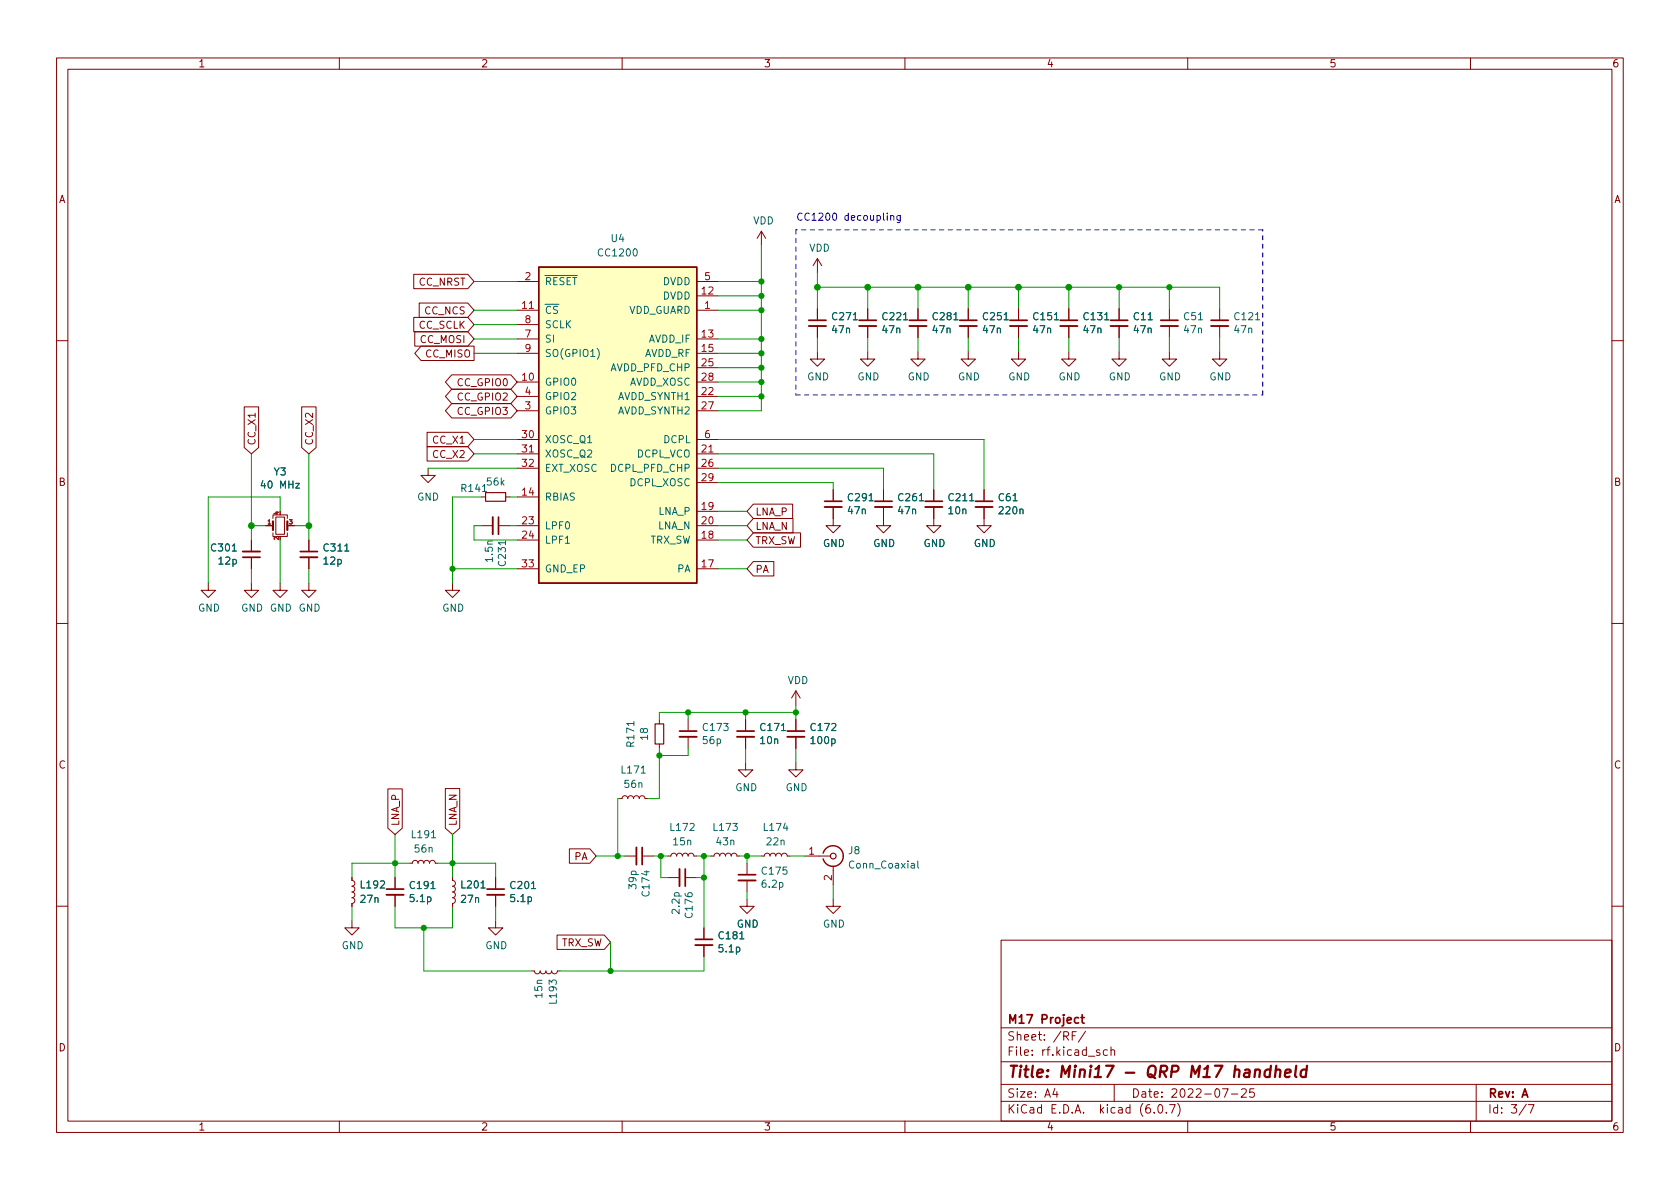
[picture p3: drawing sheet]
<svg xmlns="http://www.w3.org/2000/svg" width="297mm" height="210mm" viewBox="0 0 297 210" stroke-linecap="round" stroke-linejoin="round" font-family="sans-serif">
<g fill="none" stroke="#840000" stroke-width=".18">
<path d="M10 10.2h277v190.1h-277zM12 12.2h273v186.1h-273zM60 10.2v2M110 10.2v2M160 10.2v2M210 10.2v2M260 10.2v2M73.2 56.1h9.5l1.1 1.3-1.1 1.3h-9.5zM73.2 48.5h9.5l1.1 1.3-1.1 1.2h-9.5zM73.3 58.7h9.4l1.1 1.2-1.1 1.3h-9.4zM74.1 53.6h8.6l1.1 1.3-1.1 1.2h-8.6zM91.4 54.9h3.8"/>
<path d="M91.4 59.9h3.8M91.4 49.8h3.8M91.4 57.4h3.8M123.2 54.9h3.8M123.2 52.3h3.8M123.2 59.9h3.8M123.2 49.8h3.8M134.6 40.9l-.7 1.3M134.6 40.9v2.5M134.6 40.9l.8 1.3M144.5 45.7l-.7 1.3M144.5 45.7v2.6"/>
<path d="M144.5 54.6v1.9M144.5 57.7v2M144.5 45.7l.8 1.3M153.4 54.6v1.9M153.4 57.7v2M162.3 54.6v1.9M162.3 57.7v2M171.2 54.6v1.9M171.2 57.7v2M180.1 54.6v1.9M180.1 57.7v2M189 54.6v1.9"/>
<path d="M189 57.7v2M197.9 54.6v1.9M197.9 57.7v2M206.8 54.6v1.9M206.8 57.7v2M215.6 54.6v1.9M215.6 57.7v2M10 60.2h2M43.2 71.9h2.5v7.2l-1.3 1.2-1.2-1.2zM53.3 71.9h2.6v7.2l-1.3 1.2-1.3-1.2zM74.4 61.2h9.4v2.5h-9.4l-1.1-1.2zM75.5 76.4h7.2l1.1 1.3-1.1 1.3h-7.2z"/>
<path d="M75.5 79h7.2l1.1 1.3-1.1 1.2h-7.2zM79.9 68.8h10.4l1.1 1.3-1.1 1.3h-10.4l-1.1-1.3zM79.9 71.4h10.4l1.1 1.2-1.1 1.3h-10.4l-1.1-1.3zM79.9 66.3h10.4l1.1 1.3-1.1 1.2h-10.4l-1.1-1.2zM91.4 67.6h3.8M91.4 62.5h3.8M91.4 70.1h3.8M91.4 72.6h3.8M91.4 77.7h3.8M123.2 67.6h3.8M123.2 62.5h3.8M123.2 70.1h3.8"/>
<path d="M123.2 65h3.8M123.2 72.6h3.8M123.2 77.7h3.8M144.5 62.2v1.3h1.3l-1.3 1.3-1.2-1.3h1.2M153.4 62.2v1.3h1.3l-1.3 1.3-1.3-1.3h1.3M162.3 62.2v1.3h1.3l-1.3 1.3-1.3-1.3h1.3M171.2 62.2v1.3h1.3l-1.3 1.3-1.3-1.3h1.3M180.1 62.2v1.3h1.3l-1.3 1.3-1.3-1.3h1.3M189 62.2v1.3h1.2l-1.2 1.3-1.3-1.3h1.3M197.9 62.2v1.3h1.2l-1.2 1.3-1.3-1.3h1.3M206.8 62.2v1.3h1.2l-1.2 1.3-1.3-1.3h1.3M215.6 62.2v1.3h1.3l-1.3 1.3-1.2-1.3h1.2"/>
<path d="M285 60.2h2M44.4 95.5v2M44.4 98.7v1.9M47 93h1.3M48.3 94.2v.7h2.5v-.7M48.3 91.7v-.6h2.5v.6M48.8 91.4h1.5v3.1h-1.5zM50.8 93h1.3M54.6 95.5v1.9M54.6 98.5v2.1M75.7 82.8v1.3h1.3l-1.3 1.2-1.3-1.2h1.3M85.1 93h2"/>
<path d="M85.1 87.9h.8M88.3 93h1.9M89.4 87.9h.8M91.4 93h3.8M91.4 87.9h3.8M91.4 95.5h3.8M91.4 80.3h3.8M91.4 82.8h3.8M123.2 93h3.8M123.2 95.5h3.8M123.2 90.4h3.8M123.2 80.3h3.8"/>
<path d="M123.2 82.8h3.8M123.2 85.3h3.8M133.2 94.2h8.3v2.6h-8.3l-1.1-1.3zM133.2 91.7h7v2.5h-7l-1.1-1.2zM133.2 89.1h6.9v2.6h-6.9l-1.1-1.3zM133.2 99.3h3.6v2.5h-3.6l-1.1-1.2zM147.3 89.7v3.3h1.3l-1.3 1.2-1.3-1.2h1.3M147.3 86.6v1.9M156.2 89.7v3.3h1.3l-1.3 1.2-1.3-1.2h1.3M156.2 86.6v1.9M165.1 89.7v3.3h1.3l-1.3 1.2-1.3-1.2h1.3M165.1 86.6v1.9"/>
<path d="M174 89.7v3.3h1.3l-1.3 1.2-1.3-1.2h1.3M174 86.6v1.9M10 110.2h2M36.8 103.1v1.3h1.3l-1.3 1.3-1.2-1.3h1.2M44.4 103.1v1.3h1.3l-1.3 1.3-1.2-1.3h1.2M49.5 103.1v1.3h1.3l-1.3 1.3-1.2-1.3h1.2M54.6 103.1v1.3h1.3l-1.3 1.3-1.3-1.3h1.3M80 103.1v1.3h1.3l-1.3 1.3-1.3-1.3h1.3M91.4 100.6h3.8M123.2 100.6h3.8M285 110.2h2M68.6 139.5h2.5v7l-1.3 1.1-1.2-1.1z"/>
<path d="M78.7 139.4h2.6v7.1l-1.3 1.1-1.3-1.1zM116.6 127.2v.8M116.6 131.6v.7M121.7 127.2v2M121.7 130.3v2M131.8 134.9v1.2h1.3l-1.3 1.3-1.2-1.3h1.2M131.8 127.2v2M131.8 130.3v2M140.7 134.9v1.2h1.3l-1.3 1.3-1.3-1.3h1.3M140.7 122.2v2.5M140.7 127.2v2M140.7 130.3v2"/>
<path d="M140.7 122.2l-.7 1.2M140.7 122.2l.8 1.2M62.2 155.2v.5l.4 .1 .1 .4-.1 .4-.4 .1 .4 .1 .1 .3-.1 .4-.4 .2 .4 .2 .1 .5-.1 .2-.4 .1 .4 .2 .1 .4-.1 .3-.4 .2v.5M69.8 155.2v1.9M69.8 158.2v2.1M72.4 152.6h.5l.1-.3 .4-.2 .4 .2 .1 .3 .1-.3 .3-.2 .4 .2 .2 .3 .2-.4h.5l.2 .1 .1 .3 .2-.3 .4-.2 .3 .2 .2 .3h.5M80 155.2v.5l.4 .1 .1 .4-.1 .4-.4 .1 .3 .1 .2 .3-.1 .4-.4 .2 .4 .2 .1 .5-.2 .2-.3 .1 .4 .2 .1 .4-.1 .3-.4 .2v.5M87.6 155.2v1.9M87.6 158.2v2.1M100.7 150.1h3.6l1.1 1.3-1.1 1.2h-3.6zM109.5 141.2h.5l.1-.3 .4-.2 .3 .2 .2 .3 .1-.3 .3-.2 .4 .1 .2 .4 .2-.4 .5-.1 .2 .2 .1 .3 .2-.3 .3-.2 .4 .2 .1 .3h.6M110.5 151.4h2"/>
<path d="M113.7 151.4h1.9M118.1 151.4h.5l.2-.4 .3-.1 .4 .1 .1 .4 .2-.3 .3-.2 .4 .1 .1 .4 .3-.4 .4-.1 .2 .2 .2 .3 .1-.4 .4-.1 .3 .1 .2 .4h.5M118.1 155.2h2M121.3 155.2h1.9M125.7 151.4h.5l.2-.4 .3-.1 .4 .1 .2 .4 .1-.3 .3-.2 .4 .1 .2 .4 .2-.4 .4-.1 .3 .2 .1 .3 .1-.4 .4-.1 .4 .1 .1 .4h.5M132.1 159v1.3h1.2l-1.2 1.2-1.3-1.2h1.3M132.1 152.6v2M132.1 155.7v2M134.6 151.4h.5l.2-.4 .3-.1 .4 .1 .1 .4 .2-.3 .3-.2 .4 .1 .2 .4 .2-.4 .4-.1 .3 .2 .1 .3 .1-.4 .4-.1 .3 .1 .2 .4h.5M142.2 151.4h4.6M147.3 159v1.3h1.3l-1.3 1.2-1.3-1.2h1.3M147.3 153.2v3.3"/>
<path d="M10 160.2h2M62.2 162.8v1.3h1.3l-1.3 1.2-1.2-1.2h1.2M87.6 162.8v1.3h1.3l-1.3 1.2-1.2-1.2h1.2M94 171.7h.5l.1 .4 .4 .1 .4-.1 .1-.4 .1 .3 .3 .2 .4-.1 .2-.4 .2 .4 .5 .1 .2-.2 .1-.3 .2 .4 .3 .1 .4-.1 .2-.4h.5M98.5 165.3h8.3l1.1 1.3-1.1 1.3h-8.3zM124.5 164.1v1.9M124.5 167.1v2.1M177 166.3h108v32h-108zM285 160.2h2M60 198.3v2M110 198.3v2M160 198.3v2"/>
<path d="M177 194.8h108M177 191.8h108M177 187.8h108M177 181.8h108M186.5 192.5l-.4 1h1M186.9 193v1M189.6 183.1h.5M190.3 182.4h-.7v1.5M191.9 182.4l-1.3 1.9M194.4 185.7l-.3-.1-.2 .2v.3l.5 .1v.4h-.5M195.8 185.7l-.4-.1-.3 .3v.4l.1 .3h.6M196.4 185.8l.2-.2 .4 .1 .1 .9"/>
<path d="M196.4 185.1v1.5M197 191.8v3M204.1 196.7v.1M204.9 195.4l.2-.1a.81 .81 0 0 1 .6 .7 .81 .81 0 0 1-.3 .8h-.2a.81 .81 0 0 1-.6-.6 .81 .81 0 0 1 .3-.8zM206.2 196.7v.1M206.8 195.3h1l-.7 1.5M208.2 195.1a1.72 1.72 0 0 1 0 2.3M210 198.3v2M216.1 192.5h1l-.6 1.5M217.7 193.5h1.2M219.5 192.7l.6-.2 .2 .2 .1 .3-1 1h1M221.7 192.5h-.7l-.1 .7 .2-.1 .5 .1 .2 .2-.1 .5-.2 .1-.6-.1"/>
<path d="M260 198.3v2M261 191.8v6.5M269.9 195.3l-1.3 1.9M270.2 195.3h1l-.6 1.5"/>
</g>
<path d="M224.6 189.2a.66 .66 0 0 0-1 .3v.6l.1 .3 .2 .1 .6-.1M224.7 188.5l-.2 2M225.6 189.3a.49 .49 0 0 1 .8 .1l-.1 1.1M225.7 188.5l-.3 2M227.2 189.8l1-.2-.1-.4-.1-.1-.6 .1-.2 1 .2 .3 .6-.1M229.2 188.5l-.2 1.7 .2 .3M231 189.2a.66 .66 0 0 0-1 .3l-.1 .6 .2 .3 .2 .1 .6-.1M231.1 188.5l-.3 2" fill="none" stroke="#840000" stroke-width=".4"/>
<g fill="none" stroke="#840000" stroke-width=".3">
<path d="M143 56.6h3M151.9 56.6h3M160.8 56.6h3M169.7 56.6h3M178.6 56.6h3M187.5 56.6h3M196.3 56.6h3.1M205.2 56.6h3.1M214.1 56.6h3.1M42.9 98.5h3.1M53.1 97.5h3M88.1 91.4v3.1"/>
<path d="M145.8 88.6h3M154.7 88.6h3M163.6 88.6h3M172.5 88.6h3M120.1 129.3h3.1M130.3 129.3h3M139.2 129.3h3M68.3 157.2h3.1M86.1 157.2h3.1M113.5 149.9v3M121.2 153.7v3M130.6 154.7h3"/>
<path d="M122.9 166.1h3.1M191.1 179.9h.6M191.3 179.4v1.3l.4 .2M190.7 180l-.4-.1-.3 .3v.4l.1 .3h.6"/>
</g>
<g fill="none" stroke="#840000" stroke-width=".33">
<path d="M143 57.7h3M151.9 57.7h3M160.8 57.7h3M169.7 57.7h3M178.6 57.7h3M187.5 57.7h3M196.3 57.7h3.1M205.2 57.7h3.1M214.1 57.7h3.1M42.9 97.5h3.1M53.1 98.5h3M87.1 91.4v3.1"/>
<path d="M145.8 89.7h3M154.7 89.7h3M163.6 89.7h3M172.5 89.7h3M120.1 130.3h3.1M130.3 130.3h3M139.2 130.3h3M68.3 158.2h3.1M86.1 158.2h3.1M112.5 149.9v3M120.1 153.7v3M130.6 155.7h3"/>
<path d="M122.9 167.1h3.1"/>
</g>
<g fill="none" stroke="#840000" stroke-width=".2">
<path d="M85.9 87.1h3.5v1.5h-3.5zM115.8 128h1.5v3.6h-1.5z"/>
<circle cx="147.3" cy="151.4" r=".51"/>
</g>
<path d="M48.3 92.2v1.5M50.8 92.2v1.5" fill="none" stroke="#840000" stroke-width=".38"/>
<path d="M95.2 47.2h28v55.9h-28zM145.5 150.9a1.81 1.81 0 0 1 2.8-1 1.81 1.81 0 0 1 0 3 1.81 1.81 0 0 1-2.8-1" fill="none" stroke="#840000" stroke-width=".25"/>
<path d="M105.6 61.6a1.46 1.46 0 0 1 0 1.9M162.3 152.2v1.1l.2 .2" fill="none" stroke="#006464" stroke-width=".18"/>
<path d="M95.2 47.2h28v55.9h-28z" fill="#ffffc2" stroke="#ffffc2" stroke-width=".18"/>
<path d="M156.9 37.7v.1M156.9 38.1v.9M157.5 38.2l.2-.1 .3 .1v.8M157.5 38.1v.9M159.2 38.1v1l-.3 .3-.3-.1M159.2 38.2l-.4-.1-.2 .2 .1 .6h.5" fill="none" stroke="#0000c2" stroke-width=".18"/>
<path d="M140.7 40.6v29.2M223.3 40.6h-82.6M140.7 69.8h82.6M223.3 69.8v-29.2" fill="none" stroke="#0000c2" stroke-width=".18" stroke-dasharray=".8 .8"/>
<g fill="none" stroke="#009600" stroke-width=".18">
<path d="M83.8 54.9h7.6M83.8 49.8h7.6M83.8 59.9h7.6M83.8 57.4h7.6M127 52.3h7.6M127 54.9h7.6M127 49.8h7.6M127 59.9h7.6M134.6 43.4v29.2h-7.6M144.5 50.8h71.1v3.8M144.5 48.3v6.3M144.5 59.7v2.5"/>
<path d="M153.4 50.8v3.8M153.4 59.7v2.5M162.3 50.8v3.8M162.3 59.7v2.5M171.2 50.8v3.8M171.2 59.7v2.5M180.1 50.8v3.8M180.1 59.7v2.5M189 50.8v3.8M189 59.7v2.5M197.9 50.8v3.8M197.9 59.7v2.5"/>
<path d="M206.8 50.8v3.8M206.8 59.7v2.5M215.6 59.7v2.5M83.8 77.7h7.6M83.8 62.5h7.6M127 77.7h47v8.9M127 67.6h7.6M127 62.5h7.6M127 65h7.6M127 70.1h7.6M44.4 93h2.6M44.4 80.3v15.2"/>
<path d="M49.5 90.4v-2.5h-12.7v15.2M49.5 95.5v7.6M52.1 93h2.5M54.6 80.3v15.2M75.7 82.8h15.7M83.8 80.3h7.6M85.1 93h-1.3v2.5h7.6M85.1 87.9h-5.1v15.2M90.2 93h1.2M90.2 87.9h1.2M127 85.3h20.3v1.3M127 80.3h38.1v6.3"/>
<path d="M127 82.8h29.2v3.8M127 95.5h5.1M127 90.4h5.1M127 93h5.1M44.4 100.6v2.5M54.6 100.6v2.5M80 100.6h11.4M127 100.6h5.1M116.6 132.3v8.9h-2M121.7 126v1.2M121.7 132.3v1.3h-5.1M131.8 126v1.2"/>
<path d="M131.8 132.3v2.6M140.7 126h-24.1v1.2M140.7 124.7v2.5M140.7 132.3v2.6M69.8 147.6v7.6M72.4 152.6h-10.2v2.6M77.5 152.6h10.1v2.6M80 147.6v7.6M105.4 151.4h5.1M109.5 141.2h-.3v10.2M115.6 151.4h2.5M116.8 151.4v3.8h1.3"/>
<path d="M123.2 151.4h2.5M123.2 155.2h1.3M124.5 151.4v12.7M130.8 151.4h3.8M132.1 151.4v1.2M132.1 157.7v1.3M139.7 151.4h2.5M147.3 156.5v2.5M62.2 160.3v2.5M69.8 160.3v3.8h10.2v-3.8M74.9 164.1v7.6h19.1M87.6 160.3v2.5"/>
<path d="M107.9 166.6v5.1M124.5 169.2v2.5h-25.4"/>
</g>
<g fill="#009600" stroke="#009600" stroke-width=".18">
<circle cx="134.6" cy="52.3" r=".46"/>
<circle cx="134.6" cy="54.9" r=".46"/>
<circle cx="134.6" cy="49.8" r=".46"/>
<circle cx="134.6" cy="59.9" r=".46"/>
<circle cx="134.6" cy="62.5" r=".46"/>
<circle cx="107.9" cy="171.7" r=".46"/>
<circle cx="109.2" cy="151.4" r=".46"/>
<circle cx="74.9" cy="164.1" r=".46"/>
<circle cx="69.8" cy="152.6" r=".46"/>
<circle cx="80" cy="100.6" r=".46"/>
<circle cx="131.8" cy="126" r=".46"/>
<circle cx="80" cy="152.6" r=".46"/>
<circle cx="171.2" cy="50.8" r=".51"/>
<circle cx="153.4" cy="50.8" r=".51"/>
<circle cx="162.3" cy="50.8" r=".51"/>
<circle cx="197.9" cy="50.8" r=".46"/>
<circle cx="189" cy="50.8" r=".51"/>
<circle cx="180.1" cy="50.8" r=".51"/>
<circle cx="206.8" cy="50.8" r=".46"/>
<circle cx="144.5" cy="50.8" r=".51"/>
<circle cx="116.8" cy="151.4" r=".46"/>
<circle cx="124.5" cy="151.4" r=".46"/>
<circle cx="132.1" cy="151.4" r=".46"/>
<circle cx="124.5" cy="155.2" r=".46"/>
<circle cx="54.6" cy="93" r=".51"/>
<circle cx="44.5" cy="93" r=".51"/>
<circle cx="134.6" cy="70.1" r=".46"/>
<circle cx="134.6" cy="67.6" r=".46"/>
<circle cx="134.6" cy="65" r=".46"/>
<circle cx="116.6" cy="133.6" r=".46"/>
<circle cx="140.7" cy="126" r=".46"/>
<circle cx="121.7" cy="126" r=".46"/>
</g>
<text font-size="2.8" fill="#840000" x="178" y="190.6">Title: Mini17 - QRP M17 handheld</text>
<g font-size="2.1" fill="#840000">
<text x="178" y="184">Sheet: /RF/</text>
<text x="178" y="181">M17 Project</text>
<text x="178" y="186.7">File: rf.kicad_sch</text>
<text x="178" y="196.9">KiCad E.D.A. kicad (6.0.7)</text>
<text x="178" y="194.1">Size: A4</text>
<text x="200" y="194.1">Date: 2022-07-25</text>
<text x="263" y="194.1">Rev: A</text>
<text x="263" y="196.9">Id: 3/7</text>
</g>
<g font-size="1.8" fill="#840000">
<text x="35" y="11.9">1</text>
<text x="85" y="11.9">2</text>
<text x="135" y="11.9">3</text>
<text x="185" y="11.9">4</text>
<text x="235" y="11.9">5</text>
<text x="285" y="11.9">6</text>
<text x="10.3" y="35.9">A</text>
<text x="285.3" y="35.9">A</text>
<text x="74" y="50.5">CC_NRST</text>
<text x="74" y="58.1">CC_SCLK</text>
<text x="75.1" y="55.6">CC_NCS</text>
<text x="74.3" y="60.7">CC_MOSI</text>
<text x="75.3" y="63.2">CC_MISO</text>
<text x="81.1" y="70.8">CC_GPIO2</text>
<text x="81.1" y="68.3">CC_GPIO0</text>
<text x="81.1" y="73.4">CC_GPIO3</text>
<text x="45.2" y="78.8" transform="rotate(-90 45.2 78.8)">CC_X1</text>
<text x="55.3" y="78.8" transform="rotate(-90 55.3 78.8)">CC_X2</text>
<text x="76.7" y="78.4">CC_X1</text>
<text x="76.7" y="81">CC_X2</text>
<text x="10.3" y="85.9">B</text>
<text x="285.3" y="85.9">B</text>
<text x="133.5" y="93.7">LNA_N</text>
<text x="133.5" y="91.1">LNA_P</text>
<text x="133.5" y="96.2">TRX_SW</text>
<text x="133.5" y="101.3">PA</text>
<text x="10.3" y="135.9">C</text>
<text x="285.3" y="135.9">C</text>
<text x="70.6" y="146.1" transform="rotate(-90 70.6 146.1)">LNA_P</text>
<text x="80.7" y="146.1" transform="rotate(-90 80.7 146.1)">LNA_N</text>
<text x="101.5" y="152.1">PA</text>
<text x="99.2" y="167.3">TRX_SW</text>
<text x="10.3" y="185.9">D</text>
<text x="285.3" y="185.9">D</text>
<text x="35" y="199.9">1</text>
<text x="85" y="199.9">2</text>
<text x="135" y="199.9">3</text>
<text x="185" y="199.9">4</text>
<text x="235" y="199.9">5</text>
<text x="285" y="199.9">6</text>
</g>
<g font-size="1.8" fill="#006464">
<text x="133.1" y="39.7">VDD</text>
<text x="106" y="45.3">CC1200</text>
<text x="108.1" y="42.8">U4</text>
<text x="143" y="44.5">VDD</text>
<text x="96.3" y="50.4">~{RESET}</text>
<text x="117.2" y="53">DVDD</text>
<text x="117.2" y="50.4">DVDD</text>
<text x="96.3" y="55.5">~{CS}</text>
<text x="96.3" y="58">SCLK</text>
<text x="111" y="55.5">VDD_GUARD</text>
<text x="147.2" y="58.9">47n</text>
<text x="147.3" y="56.6">C271</text>
<text x="156.1" y="58.9">47n</text>
<text x="156.2" y="56.6">C221</text>
<text x="165" y="58.9">47n</text>
<text x="165.1" y="56.6">C281</text>
<text x="173.9" y="58.9">47n</text>
<text x="173.9" y="56.6">C251</text>
<text x="182.8" y="58.9">47n</text>
<text x="182.8" y="56.6">C151</text>
<text x="191.7" y="58.9">47n</text>
<text x="191.7" y="56.6">C131</text>
<text x="200.5" y="56.6">C11</text>
<text x="200.5" y="58.9">47n</text>
<text x="209.4" y="56.6">C51</text>
<text x="209.4" y="58.9">47n</text>
<text x="218.3" y="58.9">47n</text>
<text x="218.4" y="56.6">C121</text>
<text x="96.3" y="60.6">SI</text>
<text x="96.3" y="63.1">SO(GPIO1)</text>
<text x="107.9" y="65.7">AVDD_PFD_CHP</text>
<text x="113.8" y="63.1">AVDD_RF</text>
<text x="114.6" y="60.6">AVDD_IF</text>
<text x="96.3" y="68.2">GPIO0</text>
<text x="96.3" y="70.7">GPIO2</text>
<text x="109.2" y="70.7">AVDD_SYNTH1</text>
<text x="111.2" y="68.2">AVDD_XOSC</text>
<text x="142.7" y="67.3">GND</text>
<text x="151.6" y="67.3">GND</text>
<text x="160.5" y="67.3">GND</text>
<text x="169.4" y="67.3">GND</text>
<text x="178.2" y="67.3">GND</text>
<text x="187.1" y="67.3">GND</text>
<text x="196" y="67.3">GND</text>
<text x="204.9" y="67.3">GND</text>
<text x="213.8" y="67.3">GND</text>
<text x="96.3" y="73.3">GPIO3</text>
<text x="109.2" y="73.3">AVDD_SYNTH2</text>
<text x="96.3" y="78.4">XOSC_Q1</text>
<text x="96.3" y="80.9">XOSC_Q2</text>
<text x="96.3" y="83.4">EXT_XOSC</text>
<text x="108.1" y="83.4">DCPL_PFD_CHP</text>
<text x="112.5" y="80.9">DCPL_VCO</text>
<text x="117.4" y="78.4">DCPL</text>
<text x="46.5" y="86.4">40 MHz</text>
<text x="48.4" y="84.1">Y3</text>
<text x="73.7" y="88.5">GND</text>
<text x="81.7" y="87">R141</text>
<text x="86.2" y="85.8">56k</text>
<text x="96.3" y="88.5">RBIAS</text>
<text x="111.4" y="86">DCPL_XOSC</text>
<text x="150.1" y="88.6">C291</text>
<text x="159" y="88.6">C261</text>
<text x="167.9" y="88.6">C211</text>
<text x="176.6" y="88.6">C61</text>
<text x="96.3" y="93.6">LPF0</text>
<text x="116.3" y="93.6">LNA_N</text>
<text x="116.4" y="91.1">LNA_P</text>
<text x="150" y="90.9">47n</text>
<text x="158.9" y="90.9">47n</text>
<text x="167.8" y="90.9">10n</text>
<text x="176.8" y="90.9">220n</text>
<text x="37.5" y="97.5">C301</text>
<text x="38.7" y="99.8">12p</text>
<text x="57.3" y="99.8">12p</text>
<text x="57.4" y="97.5">C311</text>
<text x="87.1" y="99.2" transform="rotate(-90 87.1 99.2)">1.5n</text>
<text x="89.4" y="99.9" transform="rotate(-90 89.4 99.9)">C231</text>
<text x="96.3" y="96.1">LPF1</text>
<text x="96.3" y="101.2">GND_EP</text>
<text x="114.8" y="96.1">TRX_SW</text>
<text x="119.7" y="101.2">PA</text>
<text x="145.5" y="96.7">GND</text>
<text x="154.4" y="96.7">GND</text>
<text x="163.3" y="96.7">GND</text>
<text x="172.2" y="96.7">GND</text>
<text x="35" y="108.1">GND</text>
<text x="42.6" y="108.1">GND GND GND</text>
<text x="78.2" y="108.1">GND</text>
<text x="139.2" y="120.9">VDD</text>
<text x="112.1" y="131.9" transform="rotate(-90 112.1 131.9)">R171</text>
<text x="114.6" y="130.8" transform="rotate(-90 114.6 130.8)">18</text>
<text x="124.3" y="131.6">56p</text>
<text x="124.4" y="129.3">C173</text>
<text x="134.5" y="131.6">10n</text>
<text x="134.6" y="129.3">C171</text>
<text x="143.5" y="129.3">C172</text>
<text x="143.5" y="131.6">100p</text>
<text x="110" y="136.8">L171</text>
<text x="110.5" y="139.3">56n</text>
<text x="130" y="139.9">GND</text>
<text x="138.9" y="139.9">GND</text>
<text x="72.9" y="148.2">L191</text>
<text x="118.6" y="146.9">L172</text>
<text x="119.1" y="149.5">15n</text>
<text x="126.3" y="146.9">L173</text>
<text x="126.7" y="149.5">43n</text>
<text x="135.1" y="146.9">L174</text>
<text x="135.6" y="149.5">22n</text>
<text x="73.4" y="150.7">56n</text>
<text x="134.8" y="154.7">C175</text>
<text x="150" y="151">J8</text>
<text x="150.4" y="153.6">Conn_Coaxial</text>
<text x="63.8" y="159.6">27n</text>
<text x="63.9" y="157.1">L192</text>
<text x="72.6" y="159.5">5.1p</text>
<text x="72.6" y="157.2">C191</text>
<text x="81.6" y="159.6">27n</text>
<text x="81.7" y="157.1">L201</text>
<text x="90.4" y="159.5">5.1p</text>
<text x="90.4" y="157.2">C201</text>
<text x="112.5" y="157.1" transform="rotate(-90 112.5 157.1)">39p</text>
<text x="114.8" y="158.4" transform="rotate(-90 114.8 158.4)">C174</text>
<text x="120.1" y="161.5" transform="rotate(-90 120.1 161.5)">2.2p</text>
<text x="134.8" y="157">6.2p</text>
<text x="60.4" y="167.8">GND</text>
<text x="85.8" y="167.8">GND</text>
<text x="122.5" y="162.2" transform="rotate(-90 122.5 162.2)">C176</text>
<text x="127.2" y="166.1">C181</text>
<text x="130.2" y="164">GND</text>
<text x="145.5" y="164">GND</text>
<text x="127.2" y="168.4">5.1p</text>
<text x="95.9" y="176.4" transform="rotate(-90 95.9 176.4)">15n</text>
<text x="98.4" y="177.4" transform="rotate(-90 98.4 177.4)">L193</text>
</g>
<text font-size="1.8" fill="#0000c2" x="140.7" y="39">CC1200 decoupling</text>
<g font-size="1.8" fill="#a90000">
<text x="92.9" y="49.5">2</text>
<text x="124.1" y="52.1">12</text>
<text x="124.6" y="49.5">5</text>
<text x="92.4" y="54.6">11</text>
<text x="92.9" y="59.7">7</text>
<text x="92.9" y="57.1">8</text>
<text x="124.1" y="59.7">13</text>
<text x="124.6" y="54.6">1</text>
<text x="92.9" y="62.2">9</text>
<text x="124.1" y="62.2">15</text>
<text x="124.1" y="64.8">25</text>
<text x="92.4" y="67.3">10</text>
<text x="92.9" y="69.8">4</text>
<text x="124.1" y="69.8">22</text>
<text x="124.1" y="67.3">28</text>
<text x="92.4" y="77.5">30</text>
<text x="92.9" y="72.4">3</text>
<text x="124.1" y="72.4">27</text>
<text x="124.6" y="77.5">6</text>
<text x="92.4" y="80">31</text>
<text x="92.4" y="82.5">32</text>
<text x="124.1" y="80">21</text>
<text x="124.1" y="82.5">26</text>
<text x="92.4" y="87.6">14</text>
<text x="124.1" y="85.1">29</text>
<text x="92.4" y="92.7">23</text>
<text x="92.4" y="95.2">24</text>
<text x="124.1" y="95.2">18</text>
<text x="124.1" y="90.2">19</text>
<text x="124.1" y="92.7">20</text>
<text x="92.4" y="100.3">33</text>
<text x="124.1" y="100.3">17</text>
<text x="143" y="151.1">1</text>
<text x="147.1" y="155.7" transform="rotate(-90 147.1 155.7)">2</text>
</g>
<g font-size="1.1" fill="#a90000">
<text x="47.3" y="92.7">1</text>
<text x="49.3" y="95.5" transform="rotate(-90 49.3 95.5)">2</text>
<text x="49.3" y="91" transform="rotate(-90 49.3 91)">4</text>
<text x="51.1" y="92.7">3</text>
</g>
</svg>
